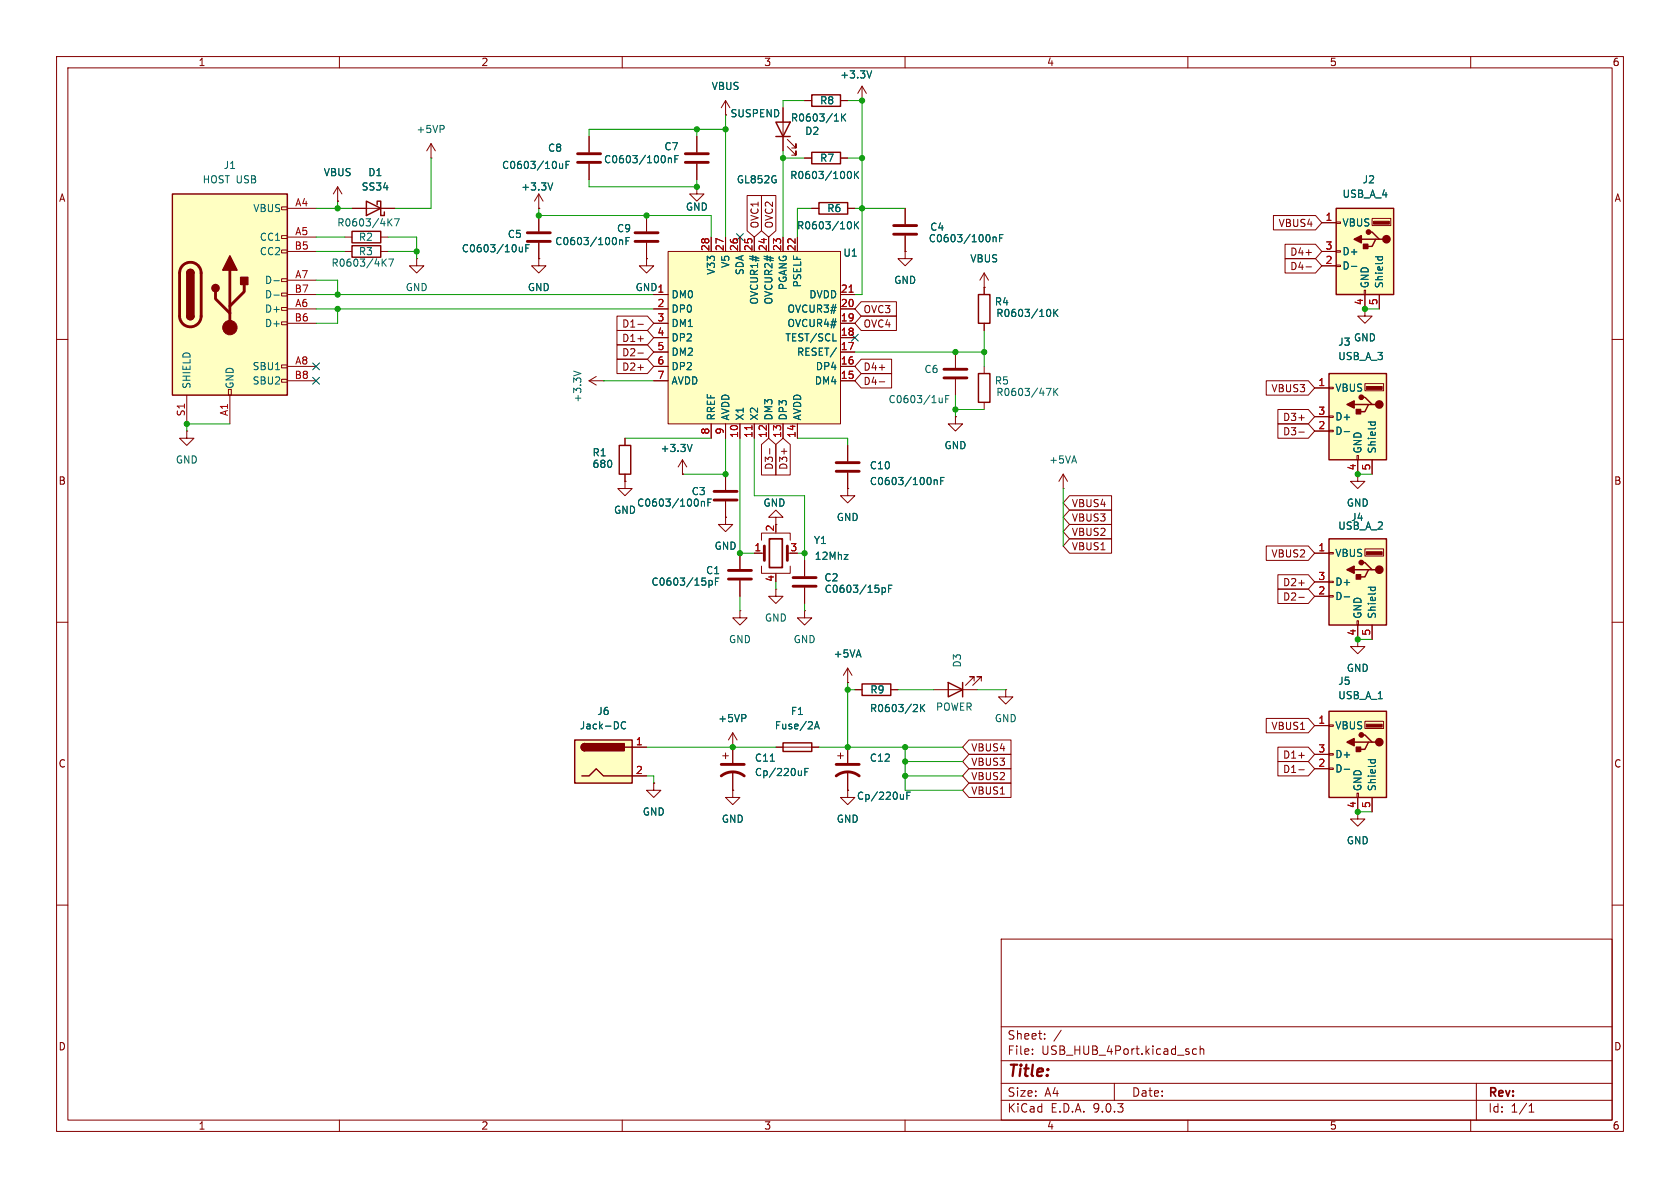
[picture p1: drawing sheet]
<svg xmlns="http://www.w3.org/2000/svg" width="297mm" height="210mm" viewBox="0 0 297 210" stroke-linecap="round" stroke-linejoin="round" font-family="sans-serif">
<g fill="none" stroke="#840000" stroke-width=".18">
<path d="M10 10h277v190h-277zM12 12h273v186h-273zM60 10v2M110 10v2M160 10v2M210 10v2M260 10v2M59.7 35.6h.1M59.7 33l-.8 1.3M59.7 33l.8 1.3M59.7 33v2.6M62.2 36.8h7.6"/>
<path d="M61 44.5h1.2M61 41.9h1.2M67.3 44.5h1.3M67.3 41.9h1.3M73.7 45.7v1.3h1.2l-1.2 1.3-1.3-1.3h1.3M73.7 45.7h.1M95.2 45.7v1.3h1.3l-1.3 1.3-1.2-1.3h1.2M95.2 45.7h.1M10 60h2M110.5 77.5v1.2M149.9 78.7v2.8M168.9 73.7v1.2h1.3l-1.3 1.3-1.3-1.3h1.3"/>
<path d="M168.9 73.7h.1M168.9 62.2v2.8M168.9 67.1v2.8M285 60h2M110.5 85.1v1.3h1.3l-1.3 1.2-1.3-1.2h1.3M110.5 85.1h.1M110.5 83.8v1.3M120.6 83.8h.1M120.6 81.3l-.7 1.3M120.6 81.3l.8 1.3M120.6 81.3v2.5M128.3 91.4v1.3h1.2l-1.2 1.3-1.3-1.3h1.3"/>
<path d="M128.3 91.4h.1M128.3 83.8v2.8M128.3 88.6v2.8M133.3 97.8h1.8M134.6 95.5v-1.3h5.1v1.3M137.2 91.4h1.2l-1.2-1.2-1.3 1.2h1.3v1.3M142.2 99.1v2.8M149.9 86.4v1.2h1.2l-1.2 1.3-1.3-1.3h1.3M149.9 86.4h.1M149.9 83.6v2.8M10 110h2M134.6 100.1v1.2h5.1v-1.2"/>
<path d="M137.2 101.3v.3M142.2 103.9v2.8M285 110h2M148.1 133.6h1M148.6 133.1v1M149.9 139.7v1.3h1.2l-1.2 1.2-1.3-1.2h1.3M149.9 139.7h.1M149.9 132.1v2.8M149.9 136.4v3.3M10 160h2M177 166h108v32h-108zM285 160h2"/>
<path d="M60 198v2M110 198v2M160 198v2M177 194.5h108M177 191.5h108M177 187.5h108M177 181.5h108M182.5 186.3v.1M182.5 185.5v.1M184.7 183.6v.1M184.7 182.8v.1M187.6 182.1l-1.3 2"/>
<path d="M197 191.5v3M210 198v2M211.5 185.5l-.4-.1-.3 .3v.4l.2 .2h.5M212.2 185.5l.2-.1 .3 .1 .1 .9M212.2 184.9v1.5M260 198v2M261 191.5v6.5M270.3 196.6h.9M270.3 195.5l.4-.4v1.5"/>
</g>
<g fill="none" stroke="#006464" stroke-width=".18">
<path d="M68.8 39.2l.5 .7M69.3 38.7l-.7 .7M69.7 38.7h.9l-.6 1.2M67.7 46.3l.6 .8M68.3 45.8l-.7 .7M68.7 45.8h.9l-.6 1.3M122.4 78.6l-.5 1.2M166.6 70.3v.9M166.6 71.1l-.4 .1M167.2 70.5h.4M167.8 69.9h-.6v1.3M124 88.6v.9"/>
<path d="M124 88.8l.2-.2 .3 .1v.8M125.2 88.8h.4M125.8 88.2h-.6v1.3M149.2 98h.7l-.7 .9h.7M165.2 84.8v.9M165.2 84.9l.1-.1 .3 .1 .1 .8M166.3 85h.4M166.9 84.4h-.6v1.3M155.9 103.9h.4l.2 .2-.1 .6h-.5M157.1 104.1h.4M157.7 103.4h-.6v1.3M160.3 140.6h.4"/>
<path d="M160.9 140h-.6v1.3"/>
</g>
<path d="M166.9 65.3h4M166.9 66.8h4M126.2 86.9h4.1M126.2 88.4h4.1M135.1 96.5v2.6M139.2 96.5v2.6M147.8 81.8h4.1M147.8 83.3h4.1M140.2 102.1h4.1M140.2 103.6h4.1M147.8 137.2a3.3 3.3 0 0 1 4.1 0M147.8 135.1h4.1" fill="none" stroke="#840000" stroke-width=".51"/>
<path d="M136 95.3h2.3v5h-2.3z" fill="none" stroke="#840000" stroke-width=".3"/>
<path d="M64.8 35.6l2.5 1.2-2.5 1.3zM66.7 36.2v-.6h.6v2.5h.6v-.6M62.2 43.4h5.1v2.1h-5.1zM62.2 40.9h5.1v2h-5.1zM109.5 78.7h2v5.1h-2z" fill="none" stroke="#840000" stroke-width=".25"/>
<path d="M30.5 34.3h20.3v35.6h-20.3z" fill="#ffffc2"/>
<g fill="none" stroke="#840000" stroke-width=".18">
<path d="M128.3 17.8l-.8 1.3M128.3 17.8l.7 1.3M128.3 17.8v2.5M138.4 19.1v7.6M142.2 17.8h1.3M148.6 17.8h1.3M152.4 17.8h.1M152.4 15.2l-.8 1.3M152.4 15.2l.8 1.3M152.4 15.2v2.6M49.8 36.6h1v.5h-1zM50.8 36.8h5.1"/>
<path d="M76.2 27.9h.1M76.2 25.4l-.8 1.3M76.2 25.4l.8 1.3M76.2 25.4v2.5M95.2 36.8h.1M95.2 34.3l-.7 1.3M95.2 34.3l.8 1.3M95.2 34.3v2.5M95.2 38.1v2.8M104.1 24.1v2.8M104.1 29v2.8M128.3 20.3h.1"/>
<path d="M139.2 25.9l1.5 1.5v-.7v.7h-.7M139.2 24.6l1.5 1.6v-.8v.8h-.7M142.2 27.9h1.3M143.5 36.8h1.3M148.6 27.9h1.3M149.9 36.8h1.2M49.8 41.7h1v.5h-1zM49.8 44.2h1v.5h-1zM49.8 49.3h1v.5h-1zM49.8 51.8h1v.5h-1zM49.8 54.4h1v.5h-1zM49.8 56.9h1v.5h-1z"/>
<path d="M50.8 41.9h5.1M50.8 44.5h5.1M50.8 49.5h5.1M50.8 52.1h5.1M50.8 54.6h5.1M50.8 57.2h5.1M95.2 42.9v2.8M33 69.9v5M40.4 68.8h.5v1.1h-.5zM40.6 69.9v5M49.8 64.5h1v.5h-1zM49.8 67.1h1v.5h-1z"/>
<path d="M50.8 64.8h5.1M50.8 67.3h5.1M165.1 121.9h7.6M172.2 120.4v-.8h-.8h.8l-1.5 1.6M173.5 120.4v-.8h-.8h.8l-1.5 1.6"/>
</g>
<path d="M143.5 16.8h5.1v2h-5.1zM30.5 34.3h20.3v35.6h-20.3zM137.2 21.6h2.5l-1.3 2.5zM137.2 24.1h2.5M143.5 26.9h5.1v2.1h-5.1zM144.8 35.8h5.1v2h-5.1zM33 48.3a.64 .64 0 0 1 .7-.7 .64 .64 0 0 1 .6 .7M33 55.9a.64 .64 0 0 0 .7 .6 .64 .64 0 0 0 .6-.6M167.6 120.7l2.6 1.2-2.6 1.3zM170.2 120.7v2.5" fill="none" stroke="#840000" stroke-width=".25"/>
<path d="M102.1 27.2h4.1M102.1 28.7h4.1M32.3 46.9a1.9 1.9 0 0 1 2.1-.4 1.9 1.9 0 0 1 1.2 1.8v7.6a1.91 1.91 0 0 1-1.9 1.9 1.91 1.91 0 0 1-2-1.9l.1-7.8 .1-.6zM38.1 51.6v1.2l2.5 2.6M40.6 47.8v10.1M43.2 50.3v1.3l-2.6 2.5M93.2 41.1h4.1M93.2 42.7h4.1" fill="none" stroke="#840000" stroke-width=".51"/>
<g fill="#840000" stroke="#840000" stroke-width=".25">
<path d="M33 48.3h1.3v7.6h-1.3z"/>
<path d="M33.2 47.8a.64 .64 0 0 1 .7-.1 .64 .64 0 0 1 .4 .6h-1.3z"/>
<path d="M33 55.9h1.3a.64 .64 0 0 1-.6 .6 .64 .64 0 0 1-.7-.6z"/>
<path d="M40.6 45.2l1.3 2.6h-2.5z"/>
<path d="M42.5 49h1.3v1.3h-1.3z"/>
<circle cx="38.1" cy="50.9" r=".63"/>
</g>
<circle cx="40.6" cy="57.9" r="1.27" fill="#840000" stroke="#840000" stroke-width=".18"/>
<g fill="none" stroke="#006464" stroke-width=".18">
<path d="M154.1 12.5l-.4 1.3M78.4 22.2l.1 .2-.1 .4M97.7 32.3l-.4 1.3M98.9 29.6l.2 .2 .4-.1M99.5 28.9v.9M100.1 29.1h.4M100.7 28.5h-.6v1.3M147.5 21.4h.7M148.8 20.1v1.3M149 20.7l.5 .7M149.5 20.1l-.7 .8M150 30.4l.1-.1a.68 .68 0 0 1 .4 .6 .68 .68 0 0 1-.4 .7l-.1-.1"/>
<path d="M150.2 39.2a.79 .79 0 0 1 0 1.3M151.1 30.3v1.3M151.1 39.2v1.3M151.2 39.7l.6 .8M151.2 30.8l.6 .8M151.8 39.2l-.7 .7M151.8 30.3l-.7 .7M48.4 49.6h1M48.4 52.2h1M91.8 44.3l.2 .2 .3-.1M92.3 43.7v.8M93 43.9h.4"/>
<path d="M93.6 43.3h-.6v1.2"/>
</g>
<path d="M118.1 44.5h30.5v30.4h-30.5z" fill="#ffffc2"/>
<g fill="none" stroke="#840000" stroke-width=".18">
<path d="M114.3 38.1v2.8M123.2 33v1.3h1.3l-1.3 1.3-1.3-1.3h1.3M123.2 33h.1M123.2 24.1v2.8M123.2 29v2.8M114.3 45.7v1.3h1.3l-1.3 1.3-1.3-1.3h1.3M114.3 45.7h.1M114.3 42.9v2.8M115.6 52.1h2.5M115.6 54.6h2.5M115.6 57.2h2.5M115.6 59.7h2.5"/>
<path d="M118.1 44.5h30.5v30.4h-30.5zM125.7 41.9v2.6M128.3 41.9v2.6M130.8 41.9v2.6M133.3 41.9v2.6M135.9 41.9v2.6M138.4 41.9v2.6M141 41.9v2.6M148.6 52.1h2.5M148.6 54.6h2.5M148.6 57.2h2.5M148.6 59.7h2.5"/>
<path d="M104.1 67.3h2.6M104.1 67.3l1.3 .8M105.4 66.5l-1.3 .8M106.7 67.3h.1M115.6 62.2h2.5M115.6 64.8h2.5M115.6 67.3h2.5M125.7 74.9v2.6M128.3 74.9v2.6M130.8 74.9v2.6M133.3 74.9v2.6M135.9 74.9v2.6"/>
<path d="M138.4 74.9v2.6M141 74.9v2.6M148.6 62.2h2.5M148.6 64.8h2.5M148.6 67.3h2.5M130.8 97.8v2.8M130.8 102.6v2.8M149.9 118.1l-.8 1.3M149.9 118.1l.7 1.3M149.9 118.1v2.6M127.8 133.6h1M128.3 133.1v1"/>
<path d="M129.5 139.7v1.3h1.3l-1.3 1.2-1.2-1.2h1.2M129.5 139.7h.1M129.5 132.1h.1M129.5 129.5v5.4M129.5 136.4v3.3M129.5 129.5l-.7 1.3M129.5 129.5l.8 1.3M137.2 132.1h7.6M149.9 120.7h.1M151.1 121.9h1.3M157.5 121.9h1.2"/>
</g>
<path d="M150.1 51.7h.7M132.9 75.2v.8" fill="none" stroke="#a90000" stroke-width=".18"/>
<g fill="none" stroke="#006464" stroke-width=".18">
<path d="M118.2 27.9v.9M118.2 28l.1-.1 .3 .1 .1 .8M119.3 28.1h.4M119.9 27.5h-.6v1.3M109.5 42.4v.9M109.5 42.5l.2-.1 .3 .1 .1 .8M110.7 42.6h.4M111.3 42h-.6v1.3M101.4 65.6l1.3 .4M147.3 60.3h.6M147.9 61.5l-1.1 1.6M125.3 102.7l.4-.1 .2 .2-.1 .6h-.5"/>
<path d="M126.5 102.8h.4M126.5 102.2v1.2M131.7 126.4l.2 .2-.2 .3M136.2 134.6h.7M142.3 136.4h.4M142.9 135.8h-.6v1.3M144 128.8l.4-1.2 .4 1.2M144.1 128.5h.6M161.4 125.8h.8M162.1 124.7v.4M162.8 124.5v1.3M162.9 125.1l.6 .7"/>
<path d="M163.5 124.5l-.7 .8"/>
</g>
<path d="M121.2 27.2h4M121.2 28.7h4M112.3 41.1h4M112.3 42.7h4M128.8 100.8h4M128.8 102.4h4M127.5 137.2a3.3 3.3 0 0 1 4.1 0M127.5 135.1h4.1" fill="none" stroke="#840000" stroke-width=".51"/>
<path d="M138.4 131.3h5.1v1.5h-5.1zM152.4 120.9h5.1v2h-5.1z" fill="none" stroke="#840000" stroke-width=".25"/>
<path d="M101.6 130.8h10.2v7.6h-10.2z" fill="#ffffc2"/>
<path d="M101.6 130.8h10.2v7.6h-10.2zM102.9 137.2h1.2l1.3-1.3 1.3 1.3h5.1M103.4 131.4a.64 .64 0 0 0-.7 .7 .64 .64 0 0 0 .7 .6M110.5 132.1h1.3" fill="none" stroke="#840000" stroke-width=".25"/>
<g fill="#840000" stroke="#840000" stroke-width=".25">
<path d="M102.9 131.6l.5-.2v1.3a.63 .63 0 0 1-.6-.4 .63 .63 0 0 1 .1-.7z"/>
<path d="M103.4 131.4h7v1.3h-7z"/>
</g>
<g fill="none" stroke="#840000" stroke-width=".18">
<path d="M160 44.5v1.2h1.3l-1.3 1.3-1.3-1.3h1.3M160 44.5h.1M130.8 108v1.2h1.3l-1.3 1.3-1.3-1.3h1.3M130.8 108h.1M137.2 104.1v1.3h1.2l-1.2 1.3-1.3-1.3h1.3M137.2 104.1h.1M142.2 108v1.2h1.3l-1.3 1.3-1.2-1.3h1.2M142.2 108h.1M111.8 132.1h2.5M111.8 137.2h2.5M115.6 138.4v1.3h1.2l-1.2 1.3-1.3-1.3h1.3M115.6 138.4h.1"/>
<path d="M177.8 121.9v1.3h1.3l-1.3 1.3-1.3-1.3h1.3M177.8 121.9h.1"/>
</g>
<path d="M110.6 127.7a.6 .6 0 0 0-.8 .4 .6 .6 0 0 0 .6 .7l.2-.1" fill="none" stroke="#006464" stroke-width=".18"/>
<path d="M236.2 36.8h10.2v15.3h-10.2z" fill="#ffffc2"/>
<path d="M236.2 36.8h10.2v15.3h-10.2zM240.7 42.3h2.5M241.9 41h.7l1.2 1.3h.7M243.8 42.3h-.6l-.6 1.3h-1.3" fill="none" stroke="#840000" stroke-width=".25"/>
<g fill="#840000" stroke="#840000" stroke-width=".25">
<path d="M241 43.2h.8v.7h-.8z"/>
<path d="M239.4 42.3l1.3-.6v1.2z"/>
<circle cx="245.1" cy="42.3" r=".63"/>
<circle cx="241.9" cy="41" r=".38"/>
</g>
<path d="M242.8 39.1h2.8v.5h-2.8z" fill="#840000" stroke="#840000" stroke-width=".18"/>
<g fill="none" stroke="#840000" stroke-width=".18">
<path d="M233.7 39.4h2.5M236.2 39.2h.8v.3h-.8zM242.6 38.6h3.3v1.3h-3.3zM233.7 44.5h2.5M233.7 47h2.5M236.2 44.3h.8v.3h-.8zM236.2 46.9h.8v.2h-.8zM241.2 51.3h.2v.8h-.2zM241.3 52.1v2.5M243.8 52.1v2.5M188 86.4h.1M188 83.8l-.8 1.3"/>
<path d="M188 83.8l.7 1.3M188 83.8v2.6"/>
</g>
<path d="M238.9 47.1h1M243.1 45.4h1.3M243.6 45.4v.4M244.4 45.4v.4" fill="none" stroke="#006464" stroke-width=".18"/>
<path d="M234.9 66h10.2v15.3h-10.2z" fill="#ffffc2"/>
<path d="M173 66h2v5.1h-2zM234.9 66h10.2v15.3h-10.2zM239.4 71.5h2.5M240.7 70.2h.6l1.3 1.3h.6M242.6 71.5h-.7l-.6 1.3h-1.3" fill="none" stroke="#840000" stroke-width=".25"/>
<g fill="#840000" stroke="#840000" stroke-width=".25">
<path d="M239.8 72.4h.7v.8h-.7z"/>
<path d="M238.1 71.5l1.3-.6v1.2z"/>
<circle cx="243.8" cy="71.5" r=".63"/>
<circle cx="240.7" cy="70.2" r=".38"/>
</g>
<path d="M241.6 68.3h2.7v.5h-2.7z" fill="#840000" stroke="#840000" stroke-width=".18"/>
<g fill="none" stroke="#840000" stroke-width=".18">
<path d="M174 50.8h.1M174 48.3v2.5M174 48.3l-.8 1.2M174 48.3l.8 1.2M241.3 54.6v1.3h1.3l-1.3 1.3-1.3-1.3h1.3M33 76.2v1.3h1.3l-1.3 1.2-1.3-1.2h1.3M33 76.2h.1M174 64.8v1.2M174 71.1v1.3M232.4 68.6h2.5M232.4 73.7h2.5M232.4 76.2h2.5"/>
<path d="M234.9 68.5h.8v.2h-.8zM234.9 73.5h.8v.3h-.8zM234.9 76.1h.8v.2h-.8zM241.3 67.8h3.3v1.3h-3.3zM239.9 80.5h.3v.8h-.3zM240 81.3v3.8h1.3l-1.3 1.3-1.2-1.3h1.2M242.6 81.3v2.5"/>
</g>
<path d="M185 68.7h.8l-.5 1.2M186.3 68.7v1.2M186.5 69.2l.5 .7M187 68.7l-.7 .7M237.6 76.3h1M241.9 74.6h1.2M242.4 74.6l-.1 .4M243.1 74.6v.4" fill="none" stroke="#006464" stroke-width=".18"/>
<path d="M234.9 95.3h10.2v15.2h-10.2z" fill="#ffffc2"/>
<path d="M173 52.1h2v5.1h-2zM234.9 95.3h10.2v15.2h-10.2zM240.7 99.4h.6l1.3 1.3h.6M239.4 100.7h2.5M242.6 100.7h-.7l-.6 1.3h-1.3" fill="none" stroke="#840000" stroke-width=".25"/>
<g fill="#840000" stroke="#840000" stroke-width=".25">
<path d="M239.8 101.6h.7v.8h-.7z"/>
<path d="M238.1 100.7l1.3-.6v1.2z"/>
<circle cx="243.8" cy="100.7" r=".63"/>
<circle cx="240.7" cy="99.4" r=".38"/>
</g>
<path d="M241.6 97.5h2.7v.5h-2.7z" fill="#840000" stroke="#840000" stroke-width=".18"/>
<g fill="none" stroke="#840000" stroke-width=".18">
<path d="M160 36.8v2.8M160 41.7v2.8M174 50.8v1.3M174 57.2v1.2M232.4 97.8h2.5M234.9 97.7h.8v.2h-.8zM241.3 97h3.3v1.3h-3.3zM232.4 102.9h2.5M232.4 105.4h2.5M234.9 102.7h.8v.3h-.8zM234.9 105.3h.8v.2h-.8zM239.9 109.7h.3v.8h-.3z"/>
<path d="M240 110.5v3.8h1.3l-1.3 1.3-1.2-1.3h1.2M242.6 110.5v2.5"/>
</g>
<path d="M175.6 41.9v.8M175.6 42l.1-.1 .3 .1 .1 .7M176.7 42.1h.4M177.3 41.5h-.6v1.2M185.4 54.7a.79 .79 0 0 1 0 1.3M186.3 54.7v1.3M186.5 55.2l.5 .8M187 54.7l-.7 .7M237.6 105.5h1M241.9 103.8h1.2M242.4 103.8l-.1 .4M243.1 103.8v.4" fill="none" stroke="#006464" stroke-width=".18"/>
<path d="M158 39.9h4.1M158 41.4h4.1" fill="none" stroke="#840000" stroke-width=".51"/>
<path d="M234.9 125.7h10.2v15.3h-10.2z" fill="#ffffc2"/>
<path d="M234.9 125.7h10.2v15.3h-10.2zM239.4 131.2h2.5M240.7 129.9h.6l1.3 1.3h.6M242.6 131.2h-.7l-.6 1.3h-1.3" fill="none" stroke="#840000" stroke-width=".25"/>
<g fill="#840000" stroke="#840000" stroke-width=".25">
<path d="M239.8 132.1h.7v.7h-.7z"/>
<path d="M238.1 131.2l1.3-.6v1.2z"/>
<circle cx="243.8" cy="131.2" r=".63"/>
<circle cx="240.7" cy="129.9" r=".38"/>
</g>
<path d="M241.6 128h2.7v.5h-2.7z" fill="#840000" stroke="#840000" stroke-width=".18"/>
<g fill="none" stroke="#840000" stroke-width=".18">
<path d="M138.4 19.1v2.5M142.2 17.8h1.3M148.6 17.8h1.3M152.4 17.8h.1M59.7 35.6h.1M62.2 36.8h2.6M67.3 36.8h2.5M95.2 36.8h.1M95.2 38.1v2.8M104.1 24.1v2.8M104.1 29v2.8M114.3 38.1v2.8"/>
<path d="M123.2 33h.1M123.2 24.1v2.8M123.2 29v2.8M128.3 20.3h.1M132.1 34.6h2.5v6.2l-1.3 1.1-1.2-1.1zM134.6 34.6h2.6v6.2l-1.3 1.1-1.3-1.1zM138.4 24.1v2.6M142.2 27.9h1.3M143.5 36.8h1.3M148.6 27.9h1.3M149.9 36.8h1.2M160 36.8v2.8"/>
<path d="M225.1 38.1h7.5l1.1 1.3-1.1 1.2h-7.5zM233.7 39.4h2.5M95.2 45.7h.1M95.2 42.9v2.8M109.1 55.9h5.4l1.1 1.3-1.1 1.2h-5.4zM109.1 58.4h5.4l1.1 1.3-1.1 1.3h-5.4zM112.8 57.3h.9M112.8 59.9h.9M114.3 45.7h.1M114.3 42.9v2.8M115.6 52.1h2.5M115.6 54.6h2.5"/>
<path d="M115.6 57.2h2.5M115.6 59.7h2.5M125.7 41.9v2.6M128.3 41.9v2.6M130.8 41.9v2.6M133.3 41.9v2.6M135.9 41.9v2.6M138.4 41.9v2.6M141 41.9v2.6M148.6 52.1h2.5M148.6 54.6h2.5M148.6 57.2h2.5"/>
<path d="M148.6 59.7h2.5M152.2 53.3h6.3v2.6h-6.3l-1.1-1.3zM152.2 55.9h6.3v2.5h-6.3l-1.1-1.2zM160 44.5h.1M160 41.7v2.8M174 50.8h.1M174 50.8v1.3M174 57.2v1.2M227.2 45.7h5.4l1.1 1.3-1.1 1.3h-5.4zM227.2 43.2h5.4l1.1 1.3-1.1 1.2h-5.4zM230.9 47.2h.9M230.9 44.6h.9"/>
<path d="M233.7 44.5h2.5M233.7 47h2.5M241.3 52.1v2.5M243.8 52.1v2.5M109.1 63.5h5.4l1.1 1.3-1.1 1.2h-5.4zM109.1 61h5.4l1.1 1.2-1.1 1.3h-5.4zM110.5 77.5v1.2M112.8 65h.9M112.8 62.4h.9M115.6 62.2h2.5M115.6 64.8h2.5M115.6 67.3h2.5"/>
<path d="M125.7 74.9v2.6M128.3 74.9v2.6M130.8 74.9v2.6M133.3 74.9v2.6M134.6 78.6l1.3-1.1 1.3 1.1v5.4h-2.6zM135.9 74.9v2.6M136.1 79.3v1M137.2 78.6l1.2-1.1 1.3 1.1v5.4h-2.5zM138.4 74.9v2.6M138.6 79.3v1M141 74.9v2.6M148.6 62.2h2.5"/>
<path d="M148.6 64.8h2.5M148.6 67.3h2.5M149.9 78.7v2.8M152.2 63.5h5.4v2.5h-5.4l-1.1-1.2zM152.2 66h5.4v2.6h-5.4l-1.1-1.3zM155.4 65h1M155.4 67.5h1M168.9 73.7h.1M223.9 67.3h7.4l1.1 1.3-1.1 1.3h-7.4zM225.9 74.9h5.4l1.1 1.3-1.1 1.3h-5.4zM225.9 72.4h5.4l1.1 1.3-1.1 1.2h-5.4zM229.6 76.4h1"/>
<path d="M229.6 73.8h1M232.4 68.6h2.5M232.4 73.7h2.5M232.4 76.2h2.5M110.5 85.1h.1M110.5 83.8v1.3M120.6 83.8h.1M128.3 91.4h.1M128.3 83.8v2.8M128.3 88.6v2.8M130.8 97.8v2.8M133.3 97.8h1.3"/>
<path d="M142.2 99.1v2.8M149.9 86.4h.1M149.9 83.6v2.8M189.1 95.2h7.4v2.6h-7.4l-1.1-1.3zM189.1 90.2h7.4v2.5h-7.4l-1.1-1.3zM189.1 92.7h7.4v2.6h-7.4l-1.1-1.3zM189.1 87.6h7.4v2.6h-7.4l-1.1-1.3zM223.9 96.5h7.4l1.1 1.3-1.1 1.3h-7.4zM232.4 97.8h2.5M240 81.3v2.5M242.6 81.3v2.5M130.8 102.6v2.8"/>
<path d="M142.2 103.9v2.8M225.9 104.1h5.4l1.1 1.3-1.1 1.3h-5.4zM225.9 101.6h5.4l1.1 1.3-1.1 1.2h-5.4zM229.6 105.6h1M229.6 103.1h1M232.4 102.9h2.5M232.4 105.4h2.5M240 110.5v2.5M242.6 110.5v2.5M111.8 132.1h2.5M111.8 137.2h2.5M115.6 138.4h.1"/>
<path d="M129.5 132.1h.1M129.5 139.7h.1M129.5 132.1v2.8M129.5 136.4v3.3M137.2 132.1h1.2M143.5 132.1h1.3M149.9 139.7h.1M149.9 120.7h.1M149.9 132.1v2.8M149.9 136.4v3.3M151.1 121.9h1.3M157.5 121.9h1.2"/>
<path d="M171.3 130.8h7.4v2.6h-7.4l-1.1-1.3zM171.3 133.3h7.4v2.6h-7.4l-1.1-1.3zM171.3 135.9h7.4v2.5h-7.4l-1.1-1.2zM171.3 138.4h7.4v2.6h-7.4l-1.1-1.3zM223.9 127h7.4l1.1 1.3-1.1 1.2h-7.4zM225.9 132.1h5.4l1.1 1.3-1.1 1.2h-5.4zM225.9 134.6h5.4l1.1 1.3-1.1 1.3h-5.4zM229.6 133.5h1M229.6 136.1h1M232.4 128.3h2.5M232.4 133.4h2.5M232.4 135.9h2.5"/>
<path d="M234.9 128.1h.8v.3h-.8zM234.9 133.2h.8v.3h-.8zM234.9 135.8h.8v.2h-.8zM241.3 127.5h3.3v1.3h-3.3zM239.9 140.2h.3v.8h-.3zM240 141v3.8h1.3l-1.3 1.3-1.2-1.3h1.2M242.6 141v2.5"/>
</g>
<g fill="none" stroke="#006464" stroke-width=".18">
<path d="M154.1 12.5l-.4 1.3M97.7 32.3l-.4 1.3M98.9 29.6l.2 .2 .4-.1M99.5 28.9v.9M100.1 29.1h.4M100.7 28.5h-.6v1.3M118.2 27.9v.9M118.2 28l.1-.1 .3 .1 .1 .8M119.3 28.1h.4M119.9 27.5h-.6v1.3M147.5 21.4h.7M148.8 20.1v1.3"/>
<path d="M149 20.7l.5 .7M149.5 20.1l-.7 .8M150 30.4l.1-.1a.68 .68 0 0 1 .4 .6 .68 .68 0 0 1-.4 .7l-.1-.1M150.2 39.2a.79 .79 0 0 1 0 1.3M151.1 30.3v1.3M151.1 39.2v1.3M151.2 30.8l.6 .8M151.2 39.7l.6 .8M151.8 30.3l-.7 .7M151.8 39.2l-.7 .7M91.8 44.3l.2 .2 .3-.1M92.3 43.7v.8"/>
<path d="M93 43.9h.4M93.6 43.3h-.6v1.2M109.5 42.4v.9M109.5 42.5l.2-.1 .3 .1 .1 .8M110.7 42.6h.4M111.3 42h-.6v1.3M175.6 41.9v.8M175.6 42l.1-.1 .3 .1 .1 .7M176.7 42.1h.4M177.3 41.5h-.6v1.2M185.4 54.7a.79 .79 0 0 1 0 1.3M186.3 54.7v1.3"/>
<path d="M186.5 55.2l.5 .8M187 54.7l-.7 .7M238.9 47.1h1M243.1 45.4h1.3M243.6 45.4v.4M244.4 45.4v.4M122.4 78.6l-.5 1.2M147.3 60.3h.6M147.9 61.5l-1.1 1.6M237.6 76.3h1M241.9 74.6h1.2M242.4 74.6l-.1 .4"/>
<path d="M243.1 74.6v.4M124 88.6v.9M124 88.8l.2-.2 .3 .1v.8M125.2 88.8h.4M125.8 88.2h-.6v1.3M149.2 98h.7l-.7 .9h.7M165.2 84.8v.9M165.2 84.9l.1-.1 .3 .1 .1 .8M166.3 85h.4M166.9 84.4h-.6v1.3M125.3 102.7l.4-.1 .2 .2-.1 .6h-.5M126.5 102.8h.4"/>
<path d="M126.5 102.2v1.2M155.9 103.9h.4l.2 .2-.1 .6h-.5M157.1 104.1h.4M157.7 103.4h-.6v1.3M237.6 105.5h1M241.9 103.8h1.2M242.4 103.8l-.1 .4M243.1 103.8v.4M110.6 127.7a.6 .6 0 0 0-.8 .4 .6 .6 0 0 0 .6 .7l.2-.1M131.7 126.4l.2 .2-.2 .3M136.2 134.6h.7M142.3 136.4h.4"/>
<path d="M142.9 135.8h-.6v1.3M144 128.8l.4-1.2 .4 1.2M144.1 128.5h.6M161.4 125.8h.8M162.1 124.7v.4M162.8 124.5v1.3M162.9 125.1l.6 .7M163.5 124.5l-.7 .8M237.6 136h1M241.9 134.3h1.2M242.4 134.3l-.1 .4M243.1 134.3v.4"/>
<path d="M160.3 140.6h.4M160.9 140h-.6v1.3"/>
</g>
<g fill="none" stroke="#009600" stroke-width=".18">
<path d="M142.2 17.8h-3.8v1.3M149.9 17.8h2.5v34.3h-1.3M55.9 36.8h6.3M59.7 35.6v1.2M76.2 27.9v8.9h-6.4M95.2 36.8v1.3h30.5v3.8M104.1 31.8v1.2h19.1v-1.2M123.2 22.9v1.2M128.3 22.9h-24.2v1.2M128.3 20.3v21.6M138.4 26.7v15.2M138.4 27.9h3.8"/>
<path d="M143.5 36.8h-2.5v5.1M149.9 27.9h2.5M151.1 36.8h8.9M55.9 52.1h59.7M55.9 49.5h3.8v2.6M55.9 41.9h5.1M55.9 44.5h5.1M55.9 54.6h59.7M59.7 54.6v2.6h-3.8M68.6 41.9h5.1v3.8M68.6 44.5h5.1M174 58.4v6.4"/>
<path d="M241.3 54.6h2.5M40.6 74.9h-7.6v1.3M106.7 67.3h8.9M110.5 77.5h15.2M128.3 77.5v6.3h-7.7M130.8 77.5v20.3h2.5M133.3 77.5v10.1h8.9v11.5M141 77.5h8.9v1.2M151.1 62.2h22.9M168.9 69.9v3.8M168.9 72.4h5.1M141 97.8h1.2"/>
<path d="M188 86.4v10.1M240 83.8h2.6M130.8 105.4v2.6M137.2 102.9v1.2M142.2 106.7v1.3M240 113h2.6M114.3 137.2h1.3v1.2M114.3 132.1h22.9M144.8 132.1h25.4M149.9 120.7v11.4M149.9 121.9h1.2M158.7 121.9h6.4"/>
<path d="M160 132.1v7.6h10.2M160 137.2h10.2M160 134.6h10.2M172.7 121.9h5.1M240 143.5h2.6"/>
</g>
<path d="M130.2 41.3l1.2 1.2M131.4 41.3l-1.2 1.2M150.5 59.1l1.2 1.2M151.7 59.1l-1.2 1.2M55.3 66.7l1.2 1.2M55.3 64.2l1.2 1.2M56.5 66.7l-1.2 1.2M56.5 64.2l-1.2 1.2" fill="none" stroke="#000084" stroke-width=".18"/>
<path d="M150.1 51.7h.7M132.9 75.2v.8" fill="none" stroke="#a90000" stroke-width=".18"/>
<g fill="#009600" stroke="#009600" stroke-width=".18">
<circle cx="240" cy="143.5" r=".46"/>
<circle cx="240" cy="83.8" r=".46"/>
<circle cx="160" cy="132.1" r=".46"/>
<circle cx="240" cy="113" r=".46"/>
<circle cx="241.3" cy="54.6" r=".46"/>
<circle cx="33" cy="74.9" r=".46"/>
<circle cx="59.7" cy="36.8" r=".46"/>
<circle cx="59.7" cy="52.1" r=".46"/>
<circle cx="59.7" cy="54.6" r=".46"/>
<circle cx="73.7" cy="44.5" r=".46"/>
<circle cx="174" cy="62.2" r=".46"/>
<circle cx="142.2" cy="97.8" r=".46"/>
<circle cx="128.3" cy="83.8" r=".46"/>
<circle cx="130.8" cy="97.8" r=".46"/>
<circle cx="168.9" cy="62.2" r=".46"/>
<circle cx="168.9" cy="72.4" r=".46"/>
<circle cx="160" cy="134.6" r=".46"/>
<circle cx="160" cy="137.2" r=".46"/>
<circle cx="149.9" cy="121.9" r=".46"/>
<circle cx="149.9" cy="132.1" r=".46"/>
<circle cx="129.5" cy="132.1" r=".46"/>
<circle cx="123.2" cy="22.9" r=".46"/>
<circle cx="95.2" cy="38.1" r=".46"/>
<circle cx="114.3" cy="38.1" r=".46"/>
<circle cx="128.3" cy="22.9" r=".46"/>
<circle cx="123.2" cy="33" r=".46"/>
<circle cx="152.4" cy="27.9" r=".46"/>
<circle cx="152.4" cy="36.8" r=".46"/>
<circle cx="138.4" cy="27.9" r=".46"/>
<circle cx="152.4" cy="17.8" r=".46"/>
</g>
<text font-size="2.8" fill="#840000" x="178" y="190.9">Title:</text>
<g font-size="2.1" fill="#840000">
<text x="178" y="184">Sheet:</text>
<text x="178" y="186.7">File:</text>
<text x="184.1" y="186.7">USB_HUB_4Port.kicad_sch</text>
<text x="178" y="196.9">KiCad</text>
<text x="178" y="194.1">Size:</text>
<text x="184.7" y="194.1">A4</text>
<text x="185.7" y="196.9">E.D.A.</text>
<text x="193.3" y="196.9">9.0.3</text>
<text x="200" y="194.1">Date:</text>
<text x="263" y="194.3">Rev:</text>
<text x="263" y="196.9">Id:</text>
<text x="267.1" y="196.9">1/1</text>
</g>
<g font-size="1.8" fill="#840000">
<text x="35" y="11.9">1</text>
<text x="85" y="11.9">2</text>
<text x="135" y="11.9">3</text>
<text x="185" y="11.9">4</text>
<text x="235" y="11.9">5</text>
<text x="285" y="11.9">6</text>
<text x="10.3" y="35.9">A</text>
<text x="285.3" y="35.9">A</text>
<text x="134.3" y="40.5" transform="rotate(-90 134.3 40.5)">OVC1</text>
<text x="136.8" y="40.5" transform="rotate(-90 136.8 40.5)">OVC2</text>
<text x="225.9" y="40.3">VBUS4</text>
<text x="228" y="47.9">D4-</text>
<text x="228" y="45.4">D4+</text>
<text x="109.9" y="58.1">D1-</text>
<text x="152.6" y="55.6">OVC3</text>
<text x="152.6" y="58.1">OVC4</text>
<text x="109.9" y="65.7">D2+</text>
<text x="109.9" y="60.6">D1+</text>
<text x="109.9" y="63.2">D2-</text>
<text x="152.6" y="65.7">D4+</text>
<text x="152.6" y="68.3">D4-</text>
<text x="224.7" y="69.5">VBUS3</text>
<text x="226.7" y="77.2">D3-</text>
<text x="226.7" y="74.6">D3+</text>
<text x="136.8" y="83.2" transform="rotate(-90 136.8 83.2)">D3-</text>
<text x="139.4" y="83.2" transform="rotate(-90 139.4 83.2)">D3+</text>
<text x="10.3" y="85.9">B</text>
<text x="189.4" y="89.9">VBUS4</text>
<text x="285.3" y="85.9">B</text>
<text x="136.9" y="94.1" transform="rotate(-90 136.9 94.1)">2</text>
<text x="189.4" y="92.4">VBUS3</text>
<text x="189.4" y="94.9">VBUS2</text>
<text x="189.4" y="97.5">VBUS1</text>
<text x="224.7" y="98.7">VBUS2</text>
<text x="226.7" y="106.4">D2-</text>
<text x="226.7" y="103.8">D2+</text>
<text x="239.8" y="112.5" transform="rotate(-90 239.8 112.5)">4</text>
<text x="224.7" y="129.2">VBUS1</text>
<text x="10.3" y="135.9">C</text>
<text x="171.6" y="133">VBUS4</text>
<text x="171.6" y="135.6">VBUS3</text>
<text x="226.7" y="134.3">D1+</text>
<text x="226.7" y="136.8">D1-</text>
<text x="285.3" y="135.9">C</text>
<text x="171.6" y="138.1">VBUS2</text>
<text x="171.6" y="140.7">VBUS1</text>
<text x="10.3" y="185.9">D</text>
<text x="285.3" y="185.9">D</text>
<text x="35" y="199.9">1</text>
<text x="85" y="199.9">2</text>
<text x="135" y="199.9">3</text>
<text x="185" y="199.9">4</text>
<text x="235" y="199.9">5</text>
<text x="285" y="199.9">6</text>
</g>
<g font-size="1.8" fill="#006464">
<text x="125.7" y="16.1">VBUS</text>
<text x="148.4" y="14.1">+3.3V</text>
<text x="73.5" y="23.7">+5VP</text>
<text x="129" y="20.9">SUSPEND</text>
<text x="139.7" y="21.7">R0603/1K</text>
<text x="144.9" y="18.6">R8</text>
<text x="96.8" y="27">C8</text>
<text x="106.7" y="29.1">C0603/100nF</text>
<text x="117.4" y="26.8">C7</text>
<text x="142.2" y="24">D2</text>
<text x="144.9" y="28.8">R7</text>
<text x="35.7" y="32.6">HOST USB</text>
<text x="39.4" y="30.1">J1</text>
<text x="57.1" y="31.3">VBUS</text>
<text x="63.8" y="33.9">SS34</text>
<text x="65" y="31.3">D1</text>
<text x="88.7" y="30.1">C0603/10uF</text>
<text x="92.1" y="33.9">+3.3V</text>
<text x="130.2" y="32.6">GL852G</text>
<text x="139.6" y="31.9">R0603/100K</text>
<text x="237.2" y="35.2">USB_A_4</text>
<text x="240.8" y="32.6">J2</text>
<text x="44.7" y="37.7">VBUS</text>
<text x="59.5" y="40.2">R0603/4K7</text>
<text x="109" y="41.2">C9</text>
<text x="121.2" y="37.4">GND</text>
<text x="140.8" y="40.7">R0603/10K</text>
<text x="146.2" y="37.7">R6</text>
<text x="164.3" y="41">C4</text>
<text x="237.2" y="40.2">VBUS</text>
<text x="45.8" y="42.8">CC1</text>
<text x="45.8" y="45.3">CC2</text>
<text x="58.5" y="47.3">R0603/4K7</text>
<text x="63.3" y="45.3">R3</text>
<text x="63.3" y="42.8">R2</text>
<text x="81.5" y="44.8">C0603/10uF</text>
<text x="89.7" y="42.3">C5</text>
<text x="98.1" y="43.5">C0603/100nF</text>
<text x="129.1" y="47.5" transform="rotate(-90 129.1 47.5)">V5</text>
<text x="149" y="45.6">U1</text>
<text x="164.1" y="43">C0603/100nF</text>
<text x="171.4" y="46.6">VBUS</text>
<text x="237.2" y="45.3">D+</text>
<text x="237.2" y="47.9">D-</text>
<text x="46.7" y="50.4">D-</text>
<text x="46.7" y="52.9">D-</text>
<text x="71.6" y="51.7">GND</text>
<text x="93.2" y="51.7">GND</text>
<text x="118.6" y="52.9">DM0</text>
<text x="126.6" y="48.7" transform="rotate(-90 126.6 48.7)">V33</text>
<text x="131.7" y="48.7" transform="rotate(-90 131.7 48.7)">SDA</text>
<text x="134.2" y="53.9" transform="rotate(-90 134.2 53.9)">OVCUR1#</text>
<text x="136.8" y="53.9" transform="rotate(-90 136.8 53.9)">OVCUR2#</text>
<text x="139.3" y="51.4" transform="rotate(-90 139.3 51.4)">PGANG</text>
<text x="141.8" y="50.9" transform="rotate(-90 141.8 50.9)">PSELF</text>
<text x="143" y="52.9">DVDD</text>
<text x="158" y="50.4">GND</text>
<text x="242.2" y="51.1" transform="rotate(-90 242.2 51.1)">GND</text>
<text x="244.7" y="51.1" transform="rotate(-90 244.7 51.1)">Shield</text>
<text x="46.7" y="55.5">D+</text>
<text x="46.7" y="58">D+</text>
<text x="118.6" y="55.5">DP0</text>
<text x="118.6" y="58">DM1</text>
<text x="139.1" y="55.5">OVCUR3#</text>
<text x="139.1" y="58">OVCUR4#</text>
<text x="175.8" y="54.2">R4</text>
<text x="176" y="56.2">R0603/10K</text>
<text x="44.6" y="65.6">SBU1</text>
<text x="118.6" y="60.6">DP2</text>
<text x="118.6" y="63.1">DM2</text>
<text x="118.6" y="65.6">DP2</text>
<text x="138.7" y="60.6">TEST/SCL</text>
<text x="140.8" y="63.1">RESET/</text>
<text x="144.1" y="65.6">DP4</text>
<text x="236.5" y="61.3">J3</text>
<text x="236.5" y="63.9">USB_A_3</text>
<text x="239.3" y="60.6">GND</text>
<text x="33.9" y="68.8" transform="rotate(-90 33.9 68.8)">SHIELD</text>
<text x="41.5" y="68.8" transform="rotate(-90 41.5 68.8)">GND</text>
<text x="44.6" y="68.2">SBU2</text>
<text x="103" y="71.3" transform="rotate(-90 103 71.3)">+3.3V</text>
<text x="118.6" y="68.2">AVDD</text>
<text x="143.9" y="68.2">DM4</text>
<text x="157" y="71.5">C0603/1uF</text>
<text x="163.3" y="66.1">C6</text>
<text x="175.8" y="68.2">R5</text>
<text x="176" y="70.2">R0603/47K</text>
<text x="236" y="69.4">VBUS</text>
<text x="126.6" y="74.4" transform="rotate(-90 126.6 74.4)">RREF</text>
<text x="129.1" y="74.4" transform="rotate(-90 129.1 74.4)">AVDD</text>
<text x="131.7" y="74.4" transform="rotate(-90 131.7 74.4)">X1</text>
<text x="134.2" y="74.4" transform="rotate(-90 134.2 74.4)">X2</text>
<text x="136.8" y="74.4" transform="rotate(-90 136.8 74.4)">DM3</text>
<text x="139.3" y="74.4" transform="rotate(-90 139.3 74.4)">DP3</text>
<text x="141.8" y="74.4" transform="rotate(-90 141.8 74.4)">AVDD</text>
<text x="236" y="74.5">D+</text>
<text x="236" y="77.1">D-</text>
<text x="31" y="82.1">GND</text>
<text x="104.7" y="80.9">R1</text>
<text x="104.7" y="82.9">680</text>
<text x="116.7" y="80.1">+3.3V</text>
<text x="153.7" y="83.2">C10</text>
<text x="166.9" y="79.6">GND</text>
<text x="185.4" y="82.1">+5VA</text>
<text x="240.9" y="80.3" transform="rotate(-90 240.9 80.3)">GND</text>
<text x="243.4" y="80.3" transform="rotate(-90 243.4 80.3)">Shield</text>
<text x="112.5" y="89.8">C0603/100nF</text>
<text x="122.2" y="87.7">C3</text>
<text x="134.9" y="89.8">GND</text>
<text x="153.7" y="86">C0603/100nF</text>
<text x="238" y="89.8">GND</text>
<text x="108.5" y="91">GND</text>
<text x="147.8" y="92.3">GND</text>
<text x="236.5" y="93.8">USB_A_2</text>
<text x="238.8" y="92.3">J4</text>
<text x="124.7" y="101.7">C1</text>
<text x="126.2" y="97.4">GND</text>
<text x="143.8" y="96.4">Y1</text>
<text x="143.9" y="99.2">12Mhz</text>
<text x="236" y="98.7">VBUS</text>
<text x="115.1" y="103.7">C0603/15pF</text>
<text x="145.6" y="103">C2</text>
<text x="145.7" y="105">C0603/15pF</text>
<text x="236" y="103.7">D+</text>
<text x="236" y="106.3">D-</text>
<text x="128.8" y="113.9">GND</text>
<text x="135.1" y="110.1">GND</text>
<text x="140.2" y="113.9">GND</text>
<text x="240.9" y="109.5" transform="rotate(-90 240.9 109.5)">GND</text>
<text x="243.4" y="109.5" transform="rotate(-90 243.4 109.5)">Shield</text>
<text x="147.3" y="116.4">+5VA</text>
<text x="170.1" y="118.1" transform="rotate(-90 170.1 118.1)">D3</text>
<text x="238" y="119">GND</text>
<text x="153.8" y="122.8">R9</text>
<text x="165.4" y="125.8">POWER</text>
<text x="236.5" y="121.3">J5</text>
<text x="236.5" y="123.8">USB_A_1</text>
<text x="102.4" y="129.1">Jack-DC</text>
<text x="105.5" y="126.6">J6</text>
<text x="126.9" y="127.9">+5VP</text>
<text x="136.9" y="129.1">Fuse/2A</text>
<text x="139.7" y="126.6">F1</text>
<text x="153.7" y="126.1">R0603/2K</text>
<text x="175.8" y="127.9">GND</text>
<text x="236" y="129.1">VBUS</text>
<text x="133.4" y="134.8">C11</text>
<text x="133.4" y="137.4">Cp/220uF</text>
<text x="153.7" y="134.8">C12</text>
<text x="236" y="134.2">D+</text>
<text x="236" y="136.8">D-</text>
<text x="151.4" y="141.6">Cp/220uF</text>
<text x="240.9" y="140" transform="rotate(-90 240.9 140)">GND</text>
<text x="243.4" y="140" transform="rotate(-90 243.4 140)">Shield</text>
<text x="113.5" y="144.4">GND</text>
<text x="127.5" y="145.6">GND</text>
<text x="147.8" y="145.6">GND</text>
<text x="238" y="149.5">GND</text>
</g>
<g font-size="1.8" fill="#a90000">
<text x="52.1" y="36.6">A4</text>
<text x="52.1" y="41.7">A5</text>
<text x="234.2" y="39.1">1</text>
<text x="52" y="44.2">B5</text>
<text x="125.5" y="44.5" transform="rotate(-90 125.5 44.5)">28</text>
<text x="128" y="44.5" transform="rotate(-90 128 44.5)">27</text>
<text x="130.6" y="44.5" transform="rotate(-90 130.6 44.5)">26</text>
<text x="133.1" y="44.5" transform="rotate(-90 133.1 44.5)">25</text>
<text x="135.6" y="44.5" transform="rotate(-90 135.6 44.5)">24</text>
<text x="138.2" y="44.5" transform="rotate(-90 138.2 44.5)">23</text>
<text x="140.7" y="44.5" transform="rotate(-90 140.7 44.5)">22</text>
<text x="234.2" y="44.2">3</text>
<text x="234.2" y="46.7">2</text>
<text x="52" y="51.8">B7</text>
<text x="52.1" y="49.3">A7</text>
<text x="112.3" y="51.7">GND1</text>
<text x="148.5" y="51.8">21</text>
<text x="52" y="56.9">B6</text>
<text x="52.1" y="54.4">A6</text>
<text x="116.1" y="54.4">2</text>
<text x="116.1" y="56.9">3</text>
<text x="116.1" y="59.4">4</text>
<text x="148.5" y="54.4">20</text>
<text x="148.5" y="56.9">19</text>
<text x="148.5" y="59.4">18</text>
<text x="241" y="54" transform="rotate(-90 241 54)">4</text>
<text x="243.6" y="54" transform="rotate(-90 243.6 54)">5</text>
<text x="52.1" y="64.5">A8</text>
<text x="116.1" y="62">5</text>
<text x="116.1" y="64.5">6</text>
<text x="148.5" y="62">17</text>
<text x="148.5" y="64.5">16</text>
<text x="52" y="67.1">B8</text>
<text x="116.1" y="67.1">7</text>
<text x="148.5" y="67.1">15</text>
<text x="233" y="68.3">1</text>
<text x="32.8" y="73.7" transform="rotate(-90 32.8 73.7)">S1</text>
<text x="40.4" y="73.6" transform="rotate(-90 40.4 73.6)">A1</text>
<text x="125.5" y="76.9" transform="rotate(-90 125.5 76.9)">8</text>
<text x="128" y="76.9" transform="rotate(-90 128 76.9)">9</text>
<text x="130.6" y="77.5" transform="rotate(-90 130.6 77.5)">10</text>
<text x="133.1" y="77.5" transform="rotate(-90 133.1 77.5)">11</text>
<text x="135.6" y="77.5" transform="rotate(-90 135.6 77.5)">12</text>
<text x="138.2" y="77.5" transform="rotate(-90 138.2 77.5)">13</text>
<text x="140.7" y="77.5" transform="rotate(-90 140.7 77.5)">14</text>
<text x="233" y="73.4">3</text>
<text x="233" y="75.9">2</text>
<text x="239.8" y="83.3" transform="rotate(-90 239.8 83.3)">4</text>
<text x="242.3" y="83.3" transform="rotate(-90 242.3 83.3)">5</text>
<text x="133.3" y="97.5">1</text>
<text x="139.6" y="97.5">3</text>
<text x="233" y="97.5">1</text>
<text x="136.9" y="102.9" transform="rotate(-90 136.9 102.9)">4</text>
<text x="233" y="102.6">3</text>
<text x="233" y="105.2">2</text>
<text x="242.3" y="112.5" transform="rotate(-90 242.3 112.5)">5</text>
<text x="112.3" y="131.8">1</text>
<text x="233" y="128">1</text>
<text x="112.3" y="136.9">2</text>
<text x="233" y="133.1">3</text>
<text x="233" y="135.6">2</text>
<text x="239.8" y="142.9" transform="rotate(-90 239.8 142.9)">4</text>
<text x="242.3" y="142.9" transform="rotate(-90 242.3 142.9)">5</text>
</g>
</svg>
